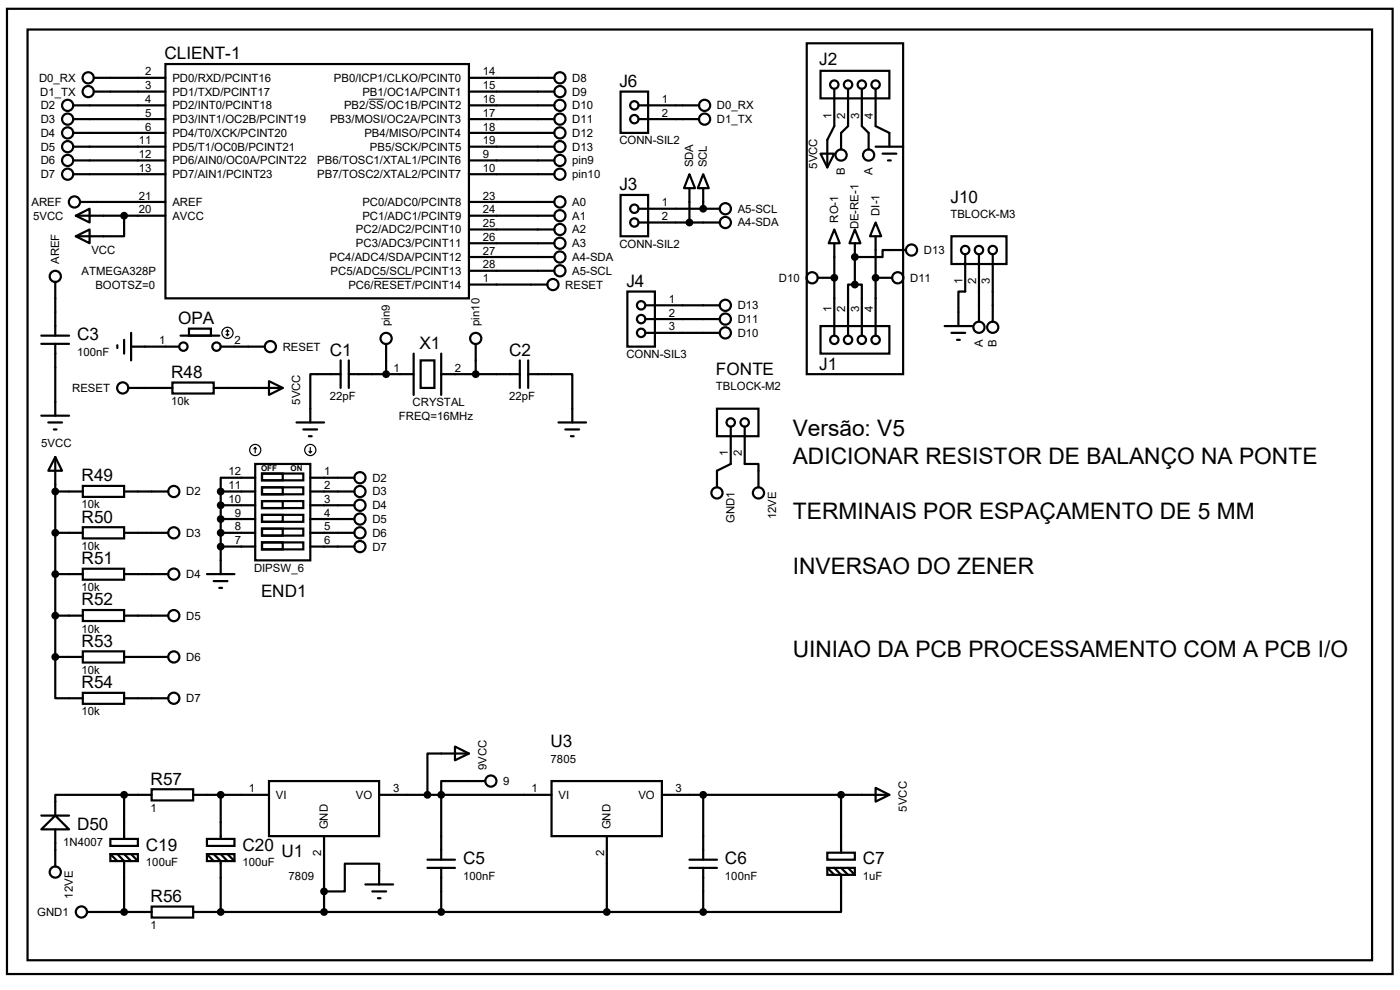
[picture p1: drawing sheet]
<svg xmlns="http://www.w3.org/2000/svg" width="297mm" height="210mm" viewBox="0 0 297 210" stroke-linecap="round" stroke-linejoin="round" font-family="sans-serif">
<g fill="none" stroke="#000" stroke-width=".47">
<path d="M1.5 1.9h293.9v204.7h-293.9zM5.8 6.3h285.3v197.4h-285.3zM19.9 16.5h15.2M19.9 19.4h15.2M35.1 13.6h64.4v49.7h-64.4zM99.5 16.5h18.1M99.5 19.4h18.1M131.7 19.4h5.8v8.8h-5.8zM171.2 9.2h20.4v70.2h-20.4zM174.1 15h14.6v5.9h-14.6zM177 18.8v8l-1.5 2.9v5.8M179.9 18.8v8l-1.5 1.4v3.5"/>
<path d="M182.8 18.8v8l1.5 1.4v3.5M185.8 18.8v8l2.9 1.4v2.9M15.5 22.4h19.6M15.5 25.3h19.6M15.5 28.2h19.6M15.5 31.1h19.6M15.5 34h19.6M15.5 37h19.6M99.5 22.4h18.1M99.5 25.3h18.1M99.5 28.2h18.1M99.5 31.1h18.1"/>
<path d="M99.5 34h18.1M99.5 37h18.1M135.5 22.4h12.8M135.5 25.3h12.8M146.3 37l1.1 2.9h-2.3zM146.3 39.9v7.3M149.2 37l1.2 2.9h-2.4zM149.2 39.9v4.4M174.1 32.6h2.9l-1.5 2.9zM185.8 31.1h5.8M187.2 32.6h3M188.4 34h.6"/>
<path d="M11.7 59.8v11.4M16.1 45.8l2.9-1.5v2.9zM16.1 50.1l2.9-1.4v2.9zM16.1 45.8h19M17 42.8h18.1M26.3 45.8v4.3h-10.2M99.5 42.8h18.1M99.5 45.8h18.1M99.5 48.7h18.1M99.5 51.6h18.1M99.5 54.5h18.1M99.5 57.4h18.1"/>
<path d="M131.7 41.4h5.8v8.7h-5.8zM135.5 44.3h17.2M135.5 47.2h17.2M173.5 58.9h3.5M177 48.7l1.1 2.9h-2.3zM177 51.6v19.6M181.4 48.7l1.1 2.9h-2.3zM181.4 51.6v8.8M185.8 47.2l1.1 2.9h-2.3zM185.8 50.1v21.1M185.8 58.9h3.5M192.2 53h-5v1.5h-5.8"/>
<path d="M201.8 50.1h11.7v5.9h-11.7zM204.8 53.9v7.9h-1.5v7.4M207.7 53.9v14.4M210.6 53.9v14.4M8.8 71.2h5.8M8.8 72.9h5.8M11.7 72.9v15.3M24.9 73.2v.6M26.3 72.1v2.9M27.8 73.5h10.2M27.8 70.6v5.9M38.3 71.2h8.2"/>
<path d="M40.1 69.7h4.6v1.5h-4.6zM46.8 73.5h9.4M72.3 79.4h-6.5v10.2M72.3 76.5v5.8M74 79.4h13.8M74 76.5v5.8M81.9 72.9v6.5M87.8 75v8.8M89.2 76.5h3v5.8h-3zM93.6 79.4h16.7M93.6 75v8.8M99.5 60.4h16.6"/>
<path d="M100.9 72.9v6.5M110.3 76.5v5.8M112.1 79.4h9.3v10.2M112.1 76.5v5.8M133.1 61.8h5.8v11.7h-5.8zM136.9 64.8h15.8M136.9 67.7h15.8M136.9 70.6h15.8M174.1 69.2h14.6v5.8h-14.6zM181.4 60.4h1.4v10.8M181.4 60.4h-1.5v10.8M200.4 69.2h5.8"/>
<path d="M201.8 70.6h3M203 72.1h.6M8.8 88.2h5.8M10.2 89.6h3M11.4 91.1h.6M11.7 96.9l1.5 3h-3zM11.7 96.9v42.5M27.2 82.3h9.4M36.6 81.2h8.7v2.3h-8.7zM45.3 82.3h14.7M54.1 98.4h11.7v20.5h-11.7zM57.1 80.9l2.9 1.4-2.9 1.5z"/>
<path d="M62.9 89.6h5.8M64.3 91.1h3M65.5 92.5h.6M118.5 89.6h5.8M119.9 91.1h3M121.1 92.5h.6M152.1 86.7h8.8v5.8h-8.8zM155 90.5v7.9l-2.9 1.5v3.5M158 90.5v7.9h2.9v5M11.7 113h5.9M11.7 104.3h5.9M17.6 103.1h8.7v2.3h-8.7z"/>
<path d="M17.6 111.8h8.7v2.4h-8.7zM26.3 113h9.4M26.3 104.3h9.4M46.8 110.1h7.3M46.8 113h7.3M46.8 116h7.3M46.8 104.3h7.3M46.8 107.2h7.3M46.8 104.3v17.5M54.1 101.3h-7.3v3M55.6 100.5h8.7v1.4h-8.7zM55.6 100.5h4.4v1.4h-4.4z"/>
<path d="M55.6 103.4h8.7v1.5h-8.7zM55.6 103.4h4.4v1.5h-4.4zM55.6 106.3h8.7v1.5h-8.7zM55.6 106.3h4.4v1.5h-4.4zM55.6 109.2h8.7v1.5h-8.7zM55.6 109.2h4.4v1.5h-4.4zM55.6 112.1h8.7v1.5h-8.7zM55.6 112.1h4.4v1.5h-4.4zM55.6 115.1h8.7v1.4h-8.7zM55.6 115.1h4.4v1.4h-4.4zM65.8 110.1h9.4M65.8 113h9.4"/>
<path d="M65.8 116h9.4M65.8 101.3h9.4M65.8 104.3h9.4M65.8 107.2h9.4M11.7 139.4v8.7h5.9M11.7 121.8h5.9M11.7 130.6h5.9M11.7 139.4h5.9M17.6 120.6h8.7v2.4h-8.7zM17.6 129.4h8.7v2.3h-8.7zM17.6 138.2h8.7v2.3h-8.7zM26.3 121.8h9.4"/>
<path d="M26.3 130.6h9.4M26.3 139.4h9.4M43.9 121.8h5.8M45.3 123.3h3M46.5 124.7h.6M17.6 147h8.7v2.3h-8.7zM26.3 148.1h9.4M96.5 158.4l3 1.5-3 1.4zM99.5 159.9h-8.8v8.7M8.8 175.9l2.9-2.9 2.9 2.9zM8.8 173h5.8M11.7 175.9v7.9"/>
<path d="M23.4 178h5.9v1.5h-5.9zM26.3 168.6h-14.6v4.4M26.3 168.6h5.9M26.3 168.6v9.4M32.2 167.4h8.8v2.4h-8.8zM41 168.6h16.1M43.9 178h5.8v1.5h-5.8zM46.8 168.6v9.4M57.1 165.7h23.3v11.7h-23.3zM68.7 177.4v16.1M80.4 168.6h36.6M103 165.7h-9.4v16.7"/>
<path d="M117 165.7h23.4v11.7h-23.4zM128.7 177.4v16.1M140.4 168.6h48.3M149.2 168.6v13.8M178.4 168.6v12.3M185.8 167.1l2.9 1.5-2.9 1.5zM18.5 193.5h13.7M23.4 181.2h5.9v1.5h-5.9zM23.4 181.2l1.5 1.5M24.9 181.2l1.4 1.5v10.8M26.3 181.2l1.5 1.5M27.8 181.2l1.5 1.5"/>
<path d="M32.2 192.3h8.8v2.3h-8.8zM41 193.5h108.2M43.9 181.2h5.8v1.5h-5.8zM43.9 181.2l1.4 1.5M45.3 181.2l1.5 1.5v10.8M46.8 181.2l1.5 1.5M48.3 181.2l1.4 1.5M77.5 187.6h5.9M79 189.1h2.9M80.2 190.5h.5M80.4 187.6v-4.4h-7.2v5.9h-4.5M90.7 184.1h5.8"/>
<path d="M90.7 182.4h5.8M93.6 184.1v9.4M146.3 184.1h5.8M146.3 182.4h5.8M149.2 184.1v9.4M175.5 180.9h5.9v1.5h-5.9zM175.5 184.1h5.9v1.5h-5.9zM175.5 184.1l1.5 1.5M177 184.1l1.4 1.5v7.9h-29.2M178.4 184.1l1.5 1.5M179.9 184.1l1.5 1.5"/>
<circle cx="18.7" cy="16.5" r="1.19"/>
<circle cx="18.7" cy="19.4" r="1.19"/>
<circle cx="118.8" cy="16.5" r="1.19"/>
<circle cx="118.8" cy="19.4" r="1.19"/>
<circle cx="177" cy="17.9" r=".89"/>
<circle cx="179.9" cy="17.9" r=".89"/>
<circle cx="182.8" cy="17.9" r=".89"/>
<circle cx="185.8" cy="17.9" r=".89"/>
<circle cx="14.4" cy="31.1" r="1.19"/>
<circle cx="14.4" cy="37" r="1.19"/>
<circle cx="14.4" cy="22.4" r="1.19"/>
<circle cx="14.4" cy="28.2" r="1.19"/>
<circle cx="14.4" cy="34" r="1.19"/>
<circle cx="14.4" cy="25.3" r="1.19"/>
<circle cx="118.8" cy="28.2" r="1.19"/>
<circle cx="118.8" cy="31.1" r="1.19"/>
<circle cx="118.8" cy="37" r="1.19"/>
<circle cx="118.8" cy="22.4" r="1.19"/>
<circle cx="118.8" cy="25.3" r="1.19"/>
<circle cx="118.8" cy="34" r="1.19"/>
<circle cx="134.6" cy="22.4" r=".89"/>
<circle cx="134.6" cy="25.3" r=".89"/>
<circle cx="149.5" cy="25.3" r="1.19"/>
<circle cx="149.5" cy="22.4" r="1.19"/>
<circle cx="178.4" cy="32.9" r="1.19"/>
<circle cx="184.3" cy="32.9" r="1.19"/>
<circle cx="11.7" cy="58.6" r="1.19"/>
<circle cx="15.8" cy="42.8" r="1.19"/>
<circle cx="118.8" cy="42.8" r="1.19"/>
<circle cx="118.8" cy="45.8" r="1.19"/>
<circle cx="118.8" cy="51.6" r="1.19"/>
<circle cx="118.8" cy="54.5" r="1.19"/>
<circle cx="118.8" cy="57.4" r="1.19"/>
<circle cx="118.8" cy="48.7" r="1.19"/>
<circle cx="134.6" cy="44.3" r=".89"/>
<circle cx="134.6" cy="47.2" r=".89"/>
<circle cx="153.9" cy="44.3" r="1.19"/>
<circle cx="153.9" cy="47.2" r="1.19"/>
<circle cx="172.3" cy="58.9" r="1.19"/>
<circle cx="190.5" cy="58.9" r="1.19"/>
<circle cx="193.4" cy="53" r="1.19"/>
<circle cx="204.8" cy="53" r=".89"/>
<circle cx="207.7" cy="53" r=".89"/>
<circle cx="210.6" cy="53" r=".89"/>
<circle cx="38.9" cy="73.5" r=".89"/>
<circle cx="45.9" cy="73.5" r=".89"/>
<circle cx="57.4" cy="73.5" r="1.19"/>
<circle cx="81.9" cy="71.8" r="1.19"/>
<circle cx="100.9" cy="71.8" r="1.19"/>
<circle cx="117.3" cy="60.4" r="1.19"/>
<circle cx="136" cy="64.8" r=".89"/>
<circle cx="136" cy="67.7" r=".89"/>
<circle cx="136" cy="70.6" r=".89"/>
<circle cx="153.9" cy="70.6" r="1.19"/>
<circle cx="153.9" cy="67.7" r="1.19"/>
<circle cx="153.9" cy="64.8" r="1.19"/>
<circle cx="177" cy="72.1" r=".89"/>
<circle cx="179.9" cy="72.1" r=".89"/>
<circle cx="182.8" cy="72.1" r=".89"/>
<circle cx="185.8" cy="72.1" r=".89"/>
<circle cx="207.7" cy="69.4" r="1.19"/>
<circle cx="210.6" cy="69.4" r="1.19"/>
<circle cx="26" cy="82.3" r="1.19"/>
<circle cx="155" cy="89.6" r=".89"/>
<circle cx="158" cy="89.6" r=".89"/>
<circle cx="36.9" cy="113" r="1.19"/>
<circle cx="36.9" cy="104.3" r="1.19"/>
<circle cx="76.4" cy="110.1" r="1.19"/>
<circle cx="76.4" cy="113" r="1.19"/>
<circle cx="76.4" cy="116" r="1.19"/>
<circle cx="76.4" cy="104.3" r="1.19"/>
<circle cx="76.4" cy="101.3" r="1.19"/>
<circle cx="76.4" cy="107.2" r="1.19"/>
<circle cx="152.1" cy="104.6" r="1.19"/>
<circle cx="160.9" cy="104.6" r="1.19"/>
<circle cx="36.9" cy="121.8" r="1.19"/>
<circle cx="36.9" cy="139.4" r="1.19"/>
<circle cx="36.9" cy="130.6" r="1.19"/>
<circle cx="36.9" cy="148.1" r="1.19"/>
<circle cx="104.1" cy="165.7" r="1.19"/>
<circle cx="11.7" cy="185" r="1.19"/>
<circle cx="17.3" cy="193.5" r="1.19"/>
</g>
<g fill="#000">
<circle cx="149.2" cy="44.3" r=".23"/>
<circle cx="177" cy="58.9" r=".23"/>
<circle cx="181.4" cy="54.5" r=".23"/>
<circle cx="185.8" cy="58.9" r=".23"/>
</g>
<g fill="#000" stroke="#000" stroke-width=".47">
<circle cx="26.3" cy="45.8" r=".59"/>
<circle cx="146.3" cy="47.2" r=".59"/>
<circle cx="149.2" cy="44.3" r=".59"/>
<circle cx="177" cy="58.9" r=".59"/>
<circle cx="181.4" cy="54.5" r=".59"/>
<circle cx="185.8" cy="58.9" r=".59"/>
<circle cx="81.9" cy="79.4" r=".59"/>
<circle cx="100.9" cy="79.4" r=".59"/>
<circle cx="181.4" cy="60.4" r=".59"/>
<circle cx="11.7" cy="113" r=".59"/>
<circle cx="11.7" cy="104.3" r=".59"/>
<circle cx="46.8" cy="116" r=".59"/>
<circle cx="46.8" cy="110.1" r=".59"/>
<circle cx="46.8" cy="107.2" r=".59"/>
<circle cx="46.8" cy="113" r=".59"/>
<circle cx="46.8" cy="104.3" r=".59"/>
<circle cx="11.7" cy="139.4" r=".59"/>
<circle cx="11.7" cy="130.6" r=".59"/>
<circle cx="11.7" cy="121.8" r=".59"/>
<circle cx="26.3" cy="168.6" r=".59"/>
<circle cx="46.8" cy="168.6" r=".59"/>
<circle cx="90.7" cy="168.6" r=".59"/>
<circle cx="93.6" cy="168.6" r=".59"/>
<circle cx="149.2" cy="168.6" r=".59"/>
<circle cx="178.4" cy="168.6" r=".59"/>
<circle cx="26.3" cy="193.5" r=".59"/>
<circle cx="46.8" cy="193.5" r=".59"/>
<circle cx="68.7" cy="189.1" r=".59"/>
<circle cx="68.7" cy="193.5" r=".59"/>
<circle cx="93.6" cy="193.5" r=".59"/>
<circle cx="128.7" cy="193.5" r=".59"/>
<circle cx="149.2" cy="193.5" r=".59"/>
</g>
<path d="M78.2 21h3.3M79.3 59.1h8.1" fill="none" stroke="#000" stroke-width=".21"/>
<g fill="none" stroke="#000" stroke-width=".25">
<path d="M48 70.9l.3 .3M48.3 70v1.2M48.3 70l-.3 .3M48.3 70l.3 .3M48.6 70.9l-.3 .3M54.1 94.9l-.3 .3M54.1 94.9l.3 .3M54.1 94.9v1.2M65.5 95.8l.3 .3M65.8 94.9v1.2M66.1 95.8l-.3 .3"/>
<circle cx="48.3" cy="70.6" r="1.19"/>
<circle cx="54.1" cy="95.5" r="1.19"/>
<circle cx="65.8" cy="95.5" r="1.19"/>
</g>
<g font-size="4.8">
<text x="168.2" y="92.6">Versão: V5</text>
<text x="168.2" y="98.4">ADICIONAR RESISTOR DE BALANÇO NA PONTE</text>
<text x="168.2" y="110.1">TERMINAIS POR ESPAÇAMENTO DE 5 MM</text>
<text x="168.2" y="121.8">INVERSAO DO ZENER</text>
<text x="168.2" y="139.4">UINIAO DA PCB PROCESSAMENTO COM A PCB I/O</text>
</g>
<g font-size="3.6">
<text x="34.9" y="12.6">CLIENT-1</text>
<text x="173.8" y="13.7">J2</text>
<text x="131.4" y="18.4">J6</text>
<text x="131.4" y="40.4">J3</text>
<text x="201.6" y="43">J10</text>
<text x="132.9" y="60.8">J4</text>
<text x="37.8" y="68.7">OPA</text>
<text x="16.3" y="72.2">C3</text>
<text x="70" y="75.5">C1</text>
<text x="89" y="74">X1</text>
<text x="108" y="75.5">C2</text>
<text x="36.3" y="80.1">R48</text>
<text x="151.9" y="79.5">FONTE</text>
<text x="173.8" y="78.5">J1</text>
<text x="17.3" y="102.1">R49</text>
<text x="17.3" y="110.9">R50</text>
<text x="17.3" y="119.6">R51</text>
<text x="17.3" y="128.4">R52</text>
<text x="55.4" y="126.7">END1</text>
<text x="17.3" y="137.2">R53</text>
<text x="17.3" y="146">R54</text>
<text x="116.8" y="158.5">U3</text>
<text x="32" y="166.5">R57</text>
<text x="16.3" y="176.1">D50</text>
<text x="30.9" y="180.5">C19</text>
<text x="51.4" y="180.5">C20</text>
<text x="59.7" y="181.9">U1</text>
<text x="98.3" y="183.4">C5</text>
<text x="153.8" y="183.4">C6</text>
<text x="183" y="183.4">C7</text>
<text x="32" y="191.3">R56</text>
</g>
<g font-size="2.4">
<text x="8.3" y="17.4">D0_RX</text>
<text x="30.8" y="16">2</text>
<text x="36.6" y="17.4">PD0/RXD/PCINT16</text>
<text x="70.8" y="17.4">PB0/ICP1/CLKO/PCINT0</text>
<text x="102.4" y="16">14</text>
<text x="121.4" y="17.4">D8</text>
<text x="8.6" y="20.3">D1_TX</text>
<text x="8.6" y="23.2">D2</text>
<text x="30.8" y="21.8">4</text>
<text x="30.8" y="18.9">3</text>
<text x="36.6" y="23.2">PD2/INT0/PCINT18</text>
<text x="36.6" y="20.3">PD1/TXD/PCINT17</text>
<text x="73" y="23.2">PB2/SS/OC1B/PCINT2</text>
<text x="76.9" y="20.3">PB1/OC1A/PCINT1</text>
<text x="102.4" y="18.9">15</text>
<text x="102.4" y="21.8">16</text>
<text x="121.4" y="20.3">D9</text>
<text x="121.4" y="23.2">D10</text>
<text x="140.4" y="21.8">1</text>
<text x="152.1" y="23.2">D0_RX</text>
<text x="8.6" y="26.1">D3</text>
<text x="8.6" y="29">D4</text>
<text x="30.8" y="27.7">6</text>
<text x="30.8" y="24.8">5</text>
<text x="36.6" y="29">PD4/T0/XCK/PCINT20</text>
<text x="36.6" y="26.1">PD3/INT1/OC2B/PCINT19</text>
<text x="70" y="26.1">PB3/MOSI/OC2A/PCINT3</text>
<text x="77.3" y="29">PB4/MISO/PCINT4</text>
<text x="102.4" y="24.8">17</text>
<text x="102.4" y="27.7">18</text>
<text x="121.4" y="26.1">D11</text>
<text x="121.4" y="29">D12</text>
<text x="140.4" y="24.8">2</text>
<text x="152.1" y="26.1">D1_TX</text>
<text x="176.4" y="25.1" transform="rotate(-90 176.4 25.1)">1</text>
<text x="179.3" y="25.1" transform="rotate(-90 179.3 25.1)">2</text>
<text x="182.2" y="25.1" transform="rotate(-90 182.2 25.1)">3</text>
<text x="185.2" y="25.1" transform="rotate(-90 185.2 25.1)">4</text>
<text x="8.6" y="32">D5</text>
<text x="8.6" y="34.9">D6</text>
<text x="29.5" y="33.5">12</text>
<text x="29.5" y="30.6">11</text>
<text x="36.6" y="34.9">PD6/AIN0/OC0A/PCINT22</text>
<text x="36.6" y="32">PD5/T1/OC0B/PCINT21</text>
<text x="67.3" y="34.9">PB6/TOSC1/XTAL1/PCINT6</text>
<text x="78.5" y="32">PB5/SCK/PCINT5</text>
<text x="102.4" y="30.6">19</text>
<text x="102.4" y="33.5">9</text>
<text x="121.4" y="32">D13</text>
<text x="121.4" y="34.9">pin9</text>
<text x="131.4" y="30.6">CONN-SIL2</text>
<text x="147.1" y="35.5" transform="rotate(-90 147.1 35.5)">SDA</text>
<text x="150" y="35.5" transform="rotate(-90 150 35.5)">SCL</text>
<text x="173.4" y="35.8" transform="rotate(-90 173.4 35.8)">5VCC</text>
<text x="8.6" y="37.8">D7</text>
<text x="29.5" y="36.4">13</text>
<text x="36.6" y="37.8">PD7/AIN1/PCINT23</text>
<text x="67.3" y="37.8">PB7/TOSC2/XTAL2/PCINT7</text>
<text x="102.4" y="36.4">10</text>
<text x="121.4" y="37.8">pin10</text>
<text x="179.2" y="37.1" transform="rotate(-90 179.2 37.1)">B</text>
<text x="185.1" y="37.1" transform="rotate(-90 185.1 37.1)">A</text>
<text x="6.7" y="43.7">AREF</text>
<text x="7" y="46.6">5VCC</text>
<text x="29.5" y="45.3">20</text>
<text x="29.5" y="42.3">21</text>
<text x="36.6" y="46.6">AVCC</text>
<text x="36.6" y="43.7">AREF</text>
<text x="76.9" y="46.6">PC1/ADC1/PCINT9</text>
<text x="76.9" y="43.7">PC0/ADC0/PCINT8</text>
<text x="102.4" y="45.3">24</text>
<text x="102.4" y="42.3">23</text>
<text x="121.4" y="43.7">A0</text>
<text x="121.4" y="46.6">A1</text>
<text x="140.4" y="43.8">1</text>
<text x="140.4" y="46.7">2</text>
<text x="156.5" y="45.1">A5-SCL</text>
<text x="177.8" y="47.2" transform="rotate(-90 177.8 47.2)">RO-1</text>
<text x="186.6" y="45.8" transform="rotate(-90 186.6 45.8)">DI-1</text>
<text x="201.6" y="46.3">TBLOCK-M3</text>
<text x="19.4" y="53.9">VCC</text>
<text x="75.5" y="52.5">PC3/ADC3/PCINT11</text>
<text x="75.5" y="49.5">PC2/ADC2/PCINT10</text>
<text x="102.4" y="51.1">26</text>
<text x="102.4" y="48.2">25</text>
<text x="121.4" y="49.5">A2</text>
<text x="121.4" y="52.5">A3</text>
<text x="131.4" y="52.6">CONN-SIL2</text>
<text x="156.5" y="48">A4-SDA</text>
<text x="182.2" y="48.7" transform="rotate(-90 182.2 48.7)">DE-RE-1</text>
<text x="196" y="53.9">D13</text>
<text x="12.5" y="56" transform="rotate(-90 12.5 56)">AREF</text>
<text x="17.3" y="58.4">ATMEGA328P</text>
<text x="69.9" y="55.4">PC4/ADC4/SDA/PCINT12</text>
<text x="70.1" y="58.3">PC5/ADC5/SCL/PCINT13</text>
<text x="102.4" y="59.9">1</text>
<text x="102.4" y="56.9">28</text>
<text x="102.4" y="54">27</text>
<text x="121.4" y="55.4">A4-SDA</text>
<text x="121.4" y="58.3">A5-SCL</text>
<text x="165.2" y="59.8">D10</text>
<text x="193.1" y="59.8">D11</text>
<text x="20.2" y="61.3">BOOTSZ=0</text>
<text x="73.9" y="61.2">PC6/RESET/PCINT14</text>
<text x="119.9" y="61.2">RESET</text>
<text x="141.9" y="64.3">1</text>
<text x="156.5" y="65.6">D13</text>
<text x="204.2" y="60.3" transform="rotate(-90 204.2 60.3)">1</text>
<text x="207.1" y="60.3" transform="rotate(-90 207.1 60.3)">2</text>
<text x="210" y="60.3" transform="rotate(-90 210 60.3)">3</text>
<text x="82.7" y="69.2" transform="rotate(-90 82.7 69.2)">pin9</text>
<text x="101.7" y="69.2" transform="rotate(-90 101.7 69.2)">pin10</text>
<text x="141.9" y="67.2">2</text>
<text x="141.9" y="70.1">3</text>
<text x="156.5" y="71.5">D10</text>
<text x="156.5" y="68.5">D11</text>
<text x="176.4" y="66.2" transform="rotate(-90 176.4 66.2)">1</text>
<text x="179.3" y="66.2" transform="rotate(-90 179.3 66.2)">2</text>
<text x="182.2" y="66.2" transform="rotate(-90 182.2 66.2)">3</text>
<text x="185.2" y="66.2" transform="rotate(-90 185.2 66.2)">4</text>
<text x="16.3" y="75.5">100nF</text>
<text x="33.7" y="73">1</text>
<text x="49.7" y="73">2</text>
<text x="60" y="74.4">RESET</text>
<text x="132.9" y="76">CONN-SIL3</text>
<text x="208.5" y="73.7" transform="rotate(-90 208.5 73.7)">A</text>
<text x="211.4" y="73.7" transform="rotate(-90 211.4 73.7)">B</text>
<text x="15.3" y="83.1">RESET</text>
<text x="83.5" y="78.9">1</text>
<text x="96.5" y="78.9">2</text>
<text x="151.9" y="82.8">TBLOCK-M2</text>
<text x="36.3" y="85.9">10k</text>
<text x="63.7" y="85.9" transform="rotate(-90 63.7 85.9)">5VCC</text>
<text x="70" y="84.8">22pF</text>
<text x="84.6" y="89.2">FREQ=16MHz</text>
<text x="87.5" y="86.2">CRYSTAL</text>
<text x="108" y="84.8">22pF</text>
<text x="8.8" y="94.9">5VCC</text>
<text x="48.5" y="100.8">12</text>
<text x="68.7" y="100.8">1</text>
<text x="154.4" y="96.8" transform="rotate(-90 154.4 96.8)">1</text>
<text x="157.4" y="96.8" transform="rotate(-90 157.4 96.8)">2</text>
<text x="17.3" y="107.9">10k</text>
<text x="39.5" y="105.1">D2</text>
<text x="48.5" y="103.8">11</text>
<text x="48.5" y="106.7">10</text>
<text x="68.7" y="103.8">2</text>
<text x="68.7" y="106.7">3</text>
<text x="79" y="102.2">D2</text>
<text x="79" y="105.1">D3</text>
<text x="39.5" y="113.9">D3</text>
<text x="49.8" y="109.6">9</text>
<text x="49.8" y="112.5">8</text>
<text x="68.7" y="109.6">4</text>
<text x="68.7" y="112.5">5</text>
<text x="79" y="111">D5</text>
<text x="79" y="113.9">D6</text>
<text x="79" y="108">D4</text>
<text x="155.8" y="111" transform="rotate(-90 155.8 111)">GND1</text>
<text x="164.6" y="110.2" transform="rotate(-90 164.6 110.2)">12VE</text>
<text x="17.3" y="116.6">10k</text>
<text x="49.8" y="115.4">7</text>
<text x="68.7" y="115.4">6</text>
<text x="79" y="116.8">D7</text>
<text x="17.3" y="125.4">10k</text>
<text x="39.5" y="122.6">D4</text>
<text x="53.9" y="121.3">DIPSW_6</text>
<text x="39.5" y="131.4">D5</text>
<text x="17.3" y="134.2">10k</text>
<text x="17.3" y="143">10k</text>
<text x="39.5" y="140.2">D6</text>
<text x="39.5" y="149">D7</text>
<text x="17.3" y="151.7">10k</text>
<text x="116.8" y="161.8">7805</text>
<text x="103.2" y="163.4" transform="rotate(-90 103.2 163.4)">9VCC</text>
<text x="106.8" y="166.5">9</text>
<text x="32" y="172.2">1</text>
<text x="52.8" y="168.1">1</text>
<text x="58.5" y="169.5">VI</text>
<text x="75.5" y="169.5">VO</text>
<text x="83.4" y="168.1">3</text>
<text x="112.7" y="168.1">1</text>
<text x="118.5" y="169.5">VI</text>
<text x="135.4" y="169.5">VO</text>
<text x="143.3" y="168.1">3</text>
<text x="192.4" y="172.2" transform="rotate(-90 192.4 172.2)">5VCC</text>
<text x="13.4" y="179.4">1N4007</text>
<text x="69.6" y="175.9" transform="rotate(-90 69.6 175.9)">GND</text>
<text x="129.5" y="175.9" transform="rotate(-90 129.5 175.9)">GND</text>
<text x="30.9" y="183.7">100uF</text>
<text x="51.4" y="183.7">100uF</text>
<text x="68.2" y="181.7" transform="rotate(-90 68.2 181.7)">2</text>
<text x="128.1" y="181.7" transform="rotate(-90 128.1 181.7)">2</text>
<text x="15.5" y="190.6" transform="rotate(-90 15.5 190.6)">12VE</text>
<text x="61.2" y="186.6">7809</text>
<text x="98.3" y="186.6">100nF</text>
<text x="153.8" y="186.6">100nF</text>
<text x="183" y="186.6">1uF</text>
<text x="7.9" y="194.3">GND1</text>
<text x="32" y="197.1">1</text>
</g>
<g font-size="1.7">
<text x="55.4" y="100">OFF</text>
<text x="61.6" y="100">ON</text>
</g>
</svg>
